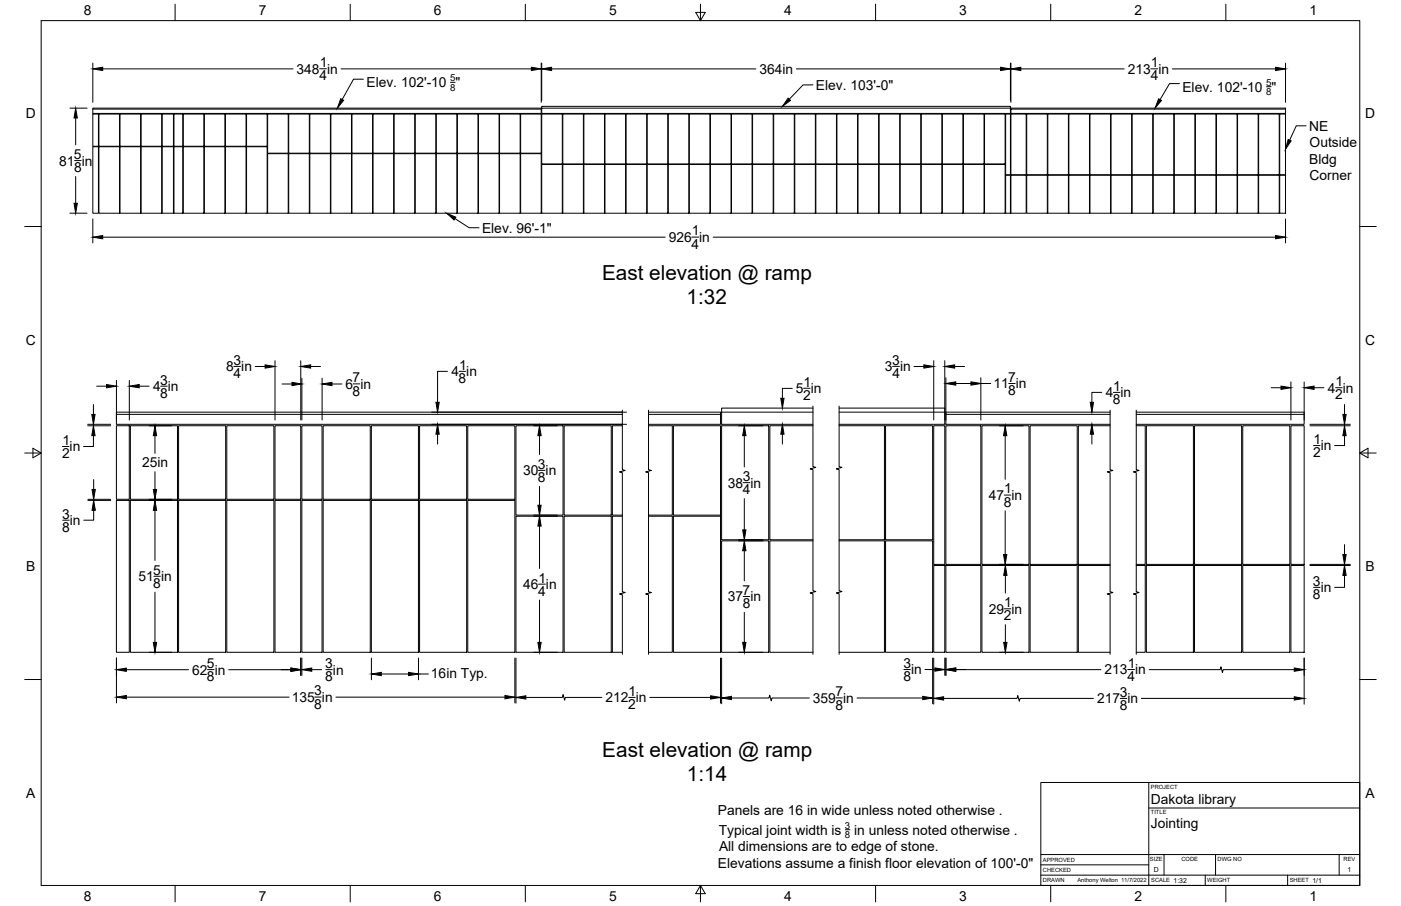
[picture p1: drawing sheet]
<svg xmlns="http://www.w3.org/2000/svg" width="864mm" height="559mm" viewBox="0 0 864 559" stroke-linecap="round" stroke-linejoin="round" font-family="sans-serif">
<!-- layer: Visible -->
<g fill="none" stroke="#000" stroke-width=".62">
<path d="M57 67h277h-277v3h277v-3M57 70h4v20h-4zM61 70h13v20h-13zM74 70h13v20h-13zM87 70h13v20h-13zM100 70h7v20h-7zM107 70h6v20h-6zM113 70h13v20h-13zM126 70h13v20h-13zM139 70h13v20h-13zM152 70h13v20h-13zM165 70h13v24h-13z"/>
<path d="M178 70h13v24h-13zM191 70h13v24h-13zM204 70h13v24h-13zM217 70h13v24h-13zM230 70h13v24h-13zM243 70h13v24h-13zM256 70h13v24h-13zM269 70h13v24h-13zM282 70h13v24h-13zM295 70h13v24h-13zM308 70h13v24h-13zM321 70h13v24h-13z"/>
<path d="M334 67h289v3h-289zM334 67v-1h289v1M334 70h13v31h-13zM347 70h13v31h-13zM360 70h13v31h-13zM373 70h13v31h-13zM386 70h13v31h-13zM399 70h13v31h-13zM412 70h13v31h-13zM425 70h13v31h-13zM438 70h13v31h-13zM451 70h13v31h-13z"/>
<path d="M464 70h13v31h-13zM477 70h13v31h-13zM490 70h13v31h-13zM503 70h13v31h-13zM516 70h13v31h-13zM529 70h13v31h-13zM542 70h13v31h-13zM555 70h13v31h-13zM568 70h13v31h-13zM581 70h13v31h-13zM594 70h13v31h-13zM607 70h13v31h-13z"/>
<path d="M620 70h3v38h-3zM623 67h169v3h-169zM623 70h10v38h-10zM623 67h169M633 70h13v38h-13zM646 70h13v38h-13zM659 70h13v38h-13zM672 70h13v38h-13zM685 70h13v38h-13zM698 70h13v38h-13zM711 70h13v38h-13zM724 70h13v38h-13z"/>
<path d="M737 70h13v38h-13zM750 70h13v38h-13zM763 70h13v38h-13zM776 70h13v38h-13zM789 70h3v38h-3zM57 91h4v41h-4zM61 91h13v41h-13zM74 91h13v41h-13zM87 91h13v41h-13zM100 91h7v41h-7zM107 91h6v41h-6zM113 91h13v41h-13z"/>
<path d="M126 91h13v41h-13zM139 91h13v41h-13zM152 91h13v41h-13zM165 95h13v37h-13zM178 95h13v37h-13zM191 95h13v37h-13zM204 95h13v37h-13zM217 95h13v37h-13zM230 95h13v37h-13zM243 95h13v37h-13zM256 95h13v37h-13zM269 95h13v37h-13z"/>
<path d="M282 95h13v37h-13zM295 95h13v37h-13zM308 95h13v37h-13zM321 95h13v37h-13zM334 101h13v31h-13zM347 101h13v31h-13zM360 101h13v31h-13zM373 101h13v31h-13zM386 101h13v31h-13zM399 101h13v31h-13zM412 101h13v31h-13zM425 101h13v31h-13z"/>
<path d="M438 101h13v31h-13zM451 101h13v31h-13zM464 101h13v31h-13zM477 101h13v31h-13zM490 101h13v31h-13zM503 101h13v31h-13zM516 101h13v31h-13zM529 101h13v31h-13zM542 101h13v31h-13zM555 101h13v31h-13zM568 101h13v31h-13zM581 101h13v31h-13z"/>
<path d="M594 101h13v31h-13zM607 101h13v31h-13zM620 108h3v24h-3zM623 108h10v24h-10zM633 108h13v24h-13zM646 108h13v24h-13zM659 108h13v24h-13zM672 108h13v24h-13zM685 108h13v24h-13zM698 108h13v24h-13zM711 108h13v24h-13zM724 108h13v24h-13z"/>
<path d="M737 108h13v24h-13zM750 108h13v24h-13zM763 108h13v24h-13zM776 108h13v24h-13zM789 108h3v24h-3zM72 256h312M384 254h-312v8h312M400 254h44v2h-44M444 256v6h-44M501 254h-56v8h56M501 252h-56v2M517 254h65v8h-65"/>
<path d="M517 252h65v2M684 256h-101v6h101M684 254h-101v2M700 256h104v6h-104M700 254h104v2M72 263h8v45h-8zM80 263h29v45h-29zM110 263h29v45h-29zM140 263h29v45h-29zM170 263h15v45h-15zM186 263h13v45h-13zM199 263h29v45h-29z"/>
<path d="M229 263h29v45h-29zM259 263h29v45h-29zM288 263h29v45h-29zM318 263h29v55h-29zM348 263h29v55h-29zM384 263h-7v55h7M400 263h14v55h-14M415 263h29v55h-29zM445 263h29v70h-29zM501 263h-26v70h26M517 263h28v70h-28M546 263h29v70h-29z"/>
<path d="M576 263h6v85h-6zM583 263h22v85h-22zM605 263h29v85h-29zM635 263h29v85h-29zM684 263h-19v85h19M700 263h6v85h-6M707 263h29v85h-29zM736 263h29v85h-29zM766 263h29v85h-29zM796 263h8v85h-8zM72 309h8v93h-8zM80 309h29v93h-29z"/>
<path d="M110 309h29v93h-29zM140 309h29v93h-29zM170 309h15v93h-15zM186 309h13v93h-13zM199 309h29v93h-29zM229 309h29v93h-29zM259 309h29v93h-29zM288 309h29v93h-29zM318 318h29v84h-29zM348 318h29v84h-29zM384 318h-7v84h7M400 318h14v84h-14"/>
<path d="M415 318h29v84h-29zM445 334h29v68h-29zM501 334h-26v68h26M517 334h28v68h-28M546 334h29v68h-29zM576 349h6v53h-6zM583 349h22v53h-22zM605 349h29v53h-29zM635 349h29v53h-29zM684 349h-19v53h19M700 349h6v53h-6M707 349h29v53h-29z"/>
<path d="M736 349h29v53h-29zM766 349h29v53h-29zM796 349h8v53h-8z"/>
</g>
<!-- layer: Border -->
<g fill="none" stroke="#000" stroke-width=".62">
<path d="M25 13h813v533h-813zM108 3v10M216 3v10M324 3v10M429 8h6l-3 5zM432 3v10M540 3v10M648 3v10M756 3v10M15 140h10M838 140h10M15 279h10"/>
<path d="M20 276l5 3-5 3zM838 279l5-3v6zM838 279h10M15 419h10M838 419h10M108 546v10M216 546v10M324 546v10M432 546l3 5h-6zM432 546v10M540 546v10M648 546v10"/>
<path d="M756 546v10"/>
</g>
<!-- layer: Titleblock -->
<path d="M642 483h196v63h-196zM708 498h130M708 483v63M642 540h196M642 533h66M642 527h196M718 527v13M743 540v6M749 527v13M794 540v6M825 527v13" fill="none" stroke="#000" stroke-width=".62"/>
<!-- layer: FD_Dimensions -->
<g fill="none" stroke="#000" stroke-width=".62">
<path d="M57 39v24M334 39v24M334 39v23M623 39v23M623 39v24M792 39v24M63 42h118M197 42h4M210 42h118M340 43h126M491 43h126M629 43h64"/>
<path d="M709 42h5M723 43h63M43 67h11M47 73v16M46 99h4M47 109v16M43 131h11M57 135v15M792 135v15M63 146h347M426 146h5M440 146h346"/>
<path d="M60 238h6M72 235v24M80 235v24M86 238h6M99 238h4M144 226h4M157 226h6M170 222v37M174 237h6M185 222v37M186 233v26M191 226h7"/>
<path d="M199 233v26M205 237h6M218 237h4M276 229h-6v19M283 229h4M488 240h-6v6M495 239h4M550 226h4M563 226h6M576 222v37M582 222v37M583 233v26"/>
<path d="M588 226h7M589 237h10M605 233v26M605 237h6M622 237h4M784 239h6M796 236v23M804 236v23M810 239h6M823 239h4M58 250v6M266 254h120"/>
<path d="M679 242h-6v6M686 242h4M829 250v6M38 275h5M54 263h14M54 262h14M58 269v6h-7M92 263h14M96 269v11M266 262h120M270 268v6M329 263h15"/>
<path d="M333 269v11M455 263h15M459 269v19M482 268v6M616 263h15M620 269v27M673 268v6M807 263h25M807 262h25M810 275h4M829 269v6h-6M58 296v6"/>
<path d="M96 291v11M332 290h4M333 300v12M458 298h4M54 308h14M54 309h14M58 315v6h-6M92 308h14M92 309h14M96 315v31M329 318h15M459 308v19"/>
<path d="M619 305h4M620 315v27M39 321h4M333 324v27M455 333h15M455 334h15M459 340v18M829 336v6M95 355h4M616 348h15M616 349h15M620 355v11"/>
<path d="M807 348h25M807 349h25M829 355v7h-6M96 365v31M332 360h4M333 370v26M458 368h4M459 378v18M619 375h4M810 362h4M620 385v11M72 406v28"/>
<path d="M78 413h38M92 402h14M128 413h4M141 413h38M185 406v11M186 406v11M192 413h6M201 413h4M229 406v13M235 416h17M258 406v13M258 416h6"/>
<path d="M317 406v28M318 406v28M329 402h15M444 406v28M445 406v28M455 402h15M557 413h4M570 413h6M575 406v28M576 406v28M582 406v11M583 406v11"/>
<path d="M589 413h90M616 402h15M695 413h4M708 413h44l1-2 1 4v-2h44M804 406v28M78 430h100M194 430h4M207 430h104M324 430h23v-2l1 4 1-2h22M388 430h4M401 430h37M451 431h23v-2l1 3 1-1h23"/>
<path d="M515 430h4M528 431h41M582 431h45v-2l1 4 1-2h45M691 431h4M704 431h94"/>
</g>
<g fill="#000" stroke="#000" stroke-width=".62">
<path d="M57 42l6-1v2zM328 41l6 1-6 1zM334 43l6-2v3zM617 41l6 2-6 1zM623 43l6-2v3zM786 41l6 2-6 1zM47 67l1 6h-2zM46 125h2l-1 6zM57 146l6-1v2zM786 145l6 1-6 1zM66 237l6 1-6 1zM80 238l6-1v2z"/>
<path d="M163 225l7 1-7 1zM180 236l6 1-6 1zM185 226l6-1v2zM199 237l6-1v2zM569 225l7 1-7 1zM582 226l6-1v2zM583 237l6-1v2zM599 236l6 1-6 1zM790 238l6 1-6 1zM804 239l6-1v2zM57 256h2l-1 6zM269 248h2l-1 6z"/>
<path d="M481 246h2l-1 6zM672 248h2l-1 6zM828 256h2l-1 6zM58 263l1 6h-2zM96 263l1 6h-2zM270 262l1 6h-2zM333 263l1 6h-2zM459 263l1 6h-2zM482 262l1 6h-2zM620 263l1 6h-2zM673 262l1 6h-2zM829 263l1 6h-2z"/>
<path d="M57 302h2l-1 6zM58 309l1 6h-2zM95 302h2l-1 6zM96 309l1 6h-2zM332 312h2l-1 6zM333 318l1 6h-2zM458 327h2l-1 6zM459 334l1 6h-2zM619 342h2l-1 6zM620 349l1 6h-2zM828 342h2l-1 6zM829 349l1 6h-2z"/>
<path d="M95 396h2l-1 6zM332 396h2l-1 6zM458 396h2l-1 6zM619 396h2l-1 6zM72 413l6-1v2zM179 412l6 1-6 1zM186 413l6-1v2zM229 416l6-1v2zM252 415l6 1-6 1zM576 412l6 1-6 1zM583 413l6-1v2zM798 412l6 1-6 1z"/>
<path d="M72 430l6-1v2zM311 429l6 1-6 1zM318 430l6-1v2zM438 429l6 1-6 1zM445 431l6-2v3zM569 429l6 2-6 1zM576 431l6-1v2zM798 430l6 1-6 1z"/>
</g>
<!-- layer: Break Lines -->
<path d="M384 253v37h1l-3 1 2 1v73h1l-3 1 2 1v37M400 253v37h2l-4 1 2 1v73h2l-4 1 2 1v37M501 250v38h2l-4 1 2 1v74l2 1-4 1h2v38M517 250v38h2l-3 1 1 1v74l2 1-3 1h1v38M684 253v37h2l-3 1 1 1v73h2l-3 1 1 1v37M700 253v37h2l-3 1 1 1v73h2l-3 1 1 1v37" fill="none" stroke="#000" stroke-width=".62"/>
<!-- layer: Leaders -->
<path d="M210 61l2 1-4 5zM486 61l1 1-5 4zM714 61l2 1-4 5zM794 86l2 1-4 5zM275 131l6 3-1 2z" fill="#000" stroke="#000" stroke-width=".62"/>
<path d="M224 49h-6l-7 12M278 51h3M501 52h-6l-8 9M727 52h-6l-6 9M781 53h3M805 78h-6l-4 8M280 135l9 5h6" fill="none" stroke="#000" stroke-width=".62"/>
<!-- layer: Notes -->
<path d="M521 512h3" fill="none" stroke="#000" stroke-width=".62"/>
<g font-size="12.8">
<text x="371" y="172">East elevation @ ramp</text>
<text x="423" y="188">1:32</text>
<text x="371" y="467">East elevation @ ramp</text>
<text x="423" y="482">1:14</text>
</g>
<g font-size="8.5">
<text x="52" y="9">8</text>
<text x="160" y="9">7</text>
<text x="267" y="9">6</text>
<text x="375" y="9">5</text>
<text x="483" y="9">4</text>
<text x="591" y="9">3</text>
<text x="699" y="9">2</text>
<text x="807" y="9">1</text>
<text x="197" y="41">1</text>
<text x="709" y="41">1</text>
<text x="183" y="45">348 in</text>
<text x="468" y="45">364in</text>
<text x="695" y="46">213 in</text>
<text x="197" y="50">4</text>
<text x="226" y="54">Elev. 102'-10 &quot;</text>
<text x="709" y="50">4</text>
<text x="503" y="55">Elev. 103'-0&quot;</text>
<text x="729" y="57">Elev. 102'-10 &quot;</text>
<text x="16" y="73">D</text>
<text x="841" y="73">D</text>
<text x="807" y="81">NE</text>
<text x="807" y="91">Outside</text>
<text x="46" y="98">5</text>
<text x="807" y="101">Bldg</text>
<text x="37" y="102">81 in</text>
<text x="46" y="106">8</text>
<text x="807" y="111">Corner</text>
<text x="297" y="143">Elev. 96'-1&quot;</text>
<text x="412" y="149">926 in</text>
<text x="426" y="145">1</text>
<text x="426" y="153">4</text>
<text x="16" y="213">C</text>
<text x="841" y="213">C</text>
<text x="144" y="225">3</text>
<text x="550" y="225">3</text>
<text x="139" y="229">8 in</text>
<text x="144" y="233">4</text>
<text x="278" y="232">4 in</text>
<text x="283" y="228">1</text>
<text x="545" y="229">3 in</text>
<text x="550" y="233">4</text>
<text x="99" y="237">3</text>
<text x="213" y="240">6 in</text>
<text x="217" y="236">7</text>
<text x="283" y="236">8</text>
<text x="495" y="238">1</text>
<text x="612" y="240">11 in</text>
<text x="621" y="236">7</text>
<text x="823" y="238">1</text>
<text x="94" y="241">4 in</text>
<text x="99" y="245">8</text>
<text x="217" y="244">8</text>
<text x="491" y="243">5 in</text>
<text x="621" y="244">8</text>
<text x="682" y="245">4 in</text>
<text x="686" y="241">1</text>
<text x="819" y="242">4 in</text>
<text x="495" y="247">2</text>
<text x="686" y="249">8</text>
<text x="823" y="246">2</text>
<text x="38" y="274">1</text>
<text x="810" y="274">1</text>
<text x="43" y="278">in</text>
<text x="809" y="282">2</text>
<text x="814" y="278">in</text>
<text x="38" y="283">2</text>
<text x="88" y="288">25in</text>
<text x="322" y="293">30 in</text>
<text x="332" y="289">3</text>
<text x="332" y="297">8</text>
<text x="458" y="297">3</text>
<text x="449" y="301">38 in</text>
<text x="458" y="305">4</text>
<text x="619" y="304">1</text>
<text x="610" y="308">47 in</text>
<text x="619" y="313">8</text>
<text x="38" y="320">3</text>
<text x="43" y="324">in</text>
<text x="38" y="328">8</text>
<text x="16" y="352">B</text>
<text x="842" y="352">B</text>
<text x="85" y="358">51 in</text>
<text x="94" y="354">5</text>
<text x="332" y="359">1</text>
<text x="95" y="363">8</text>
<text x="322" y="363">46 in</text>
<text x="809" y="361">3</text>
<text x="814" y="365">in</text>
<text x="332" y="367">4</text>
<text x="449" y="371">37 in</text>
<text x="458" y="367">7</text>
<text x="809" y="370">8</text>
<text x="458" y="375">8</text>
<text x="619" y="374">1</text>
<text x="610" y="379">29 in</text>
<text x="619" y="383">2</text>
<text x="128" y="412">5</text>
<text x="200" y="412">3</text>
<text x="557" y="412">3</text>
<text x="695" y="412">1</text>
<text x="118" y="416">62 in</text>
<text x="205" y="416">in</text>
<text x="266" y="418">16in Typ.</text>
<text x="562" y="416">in</text>
<text x="681" y="416">213 in</text>
<text x="128" y="420">8</text>
<text x="200" y="420">8</text>
<text x="557" y="420">8</text>
<text x="695" y="420">4</text>
<text x="194" y="429">3</text>
<text x="387" y="429">1</text>
<text x="515" y="429">7</text>
<text x="690" y="430">3</text>
<text x="180" y="433">135 in</text>
<text x="194" y="437">8</text>
<text x="373" y="433">212 in</text>
<text x="387" y="437">2</text>
<text x="501" y="433">359 in</text>
<text x="515" y="438">8</text>
<text x="676" y="434">217 in</text>
<text x="690" y="438">8</text>
<text x="16" y="492">A</text>
<text x="709" y="496">Dakota library</text>
<text x="842" y="492">A</text>
<text x="443" y="503">Panels are 16 in wide unless noted otherwise .</text>
<text x="443" y="515">Typical joint width is</text>
<text x="527" y="515">in unless noted otherwise .</text>
<text x="709" y="511">Jointing</text>
<text x="443" y="525">All dimensions are to edge of stone.</text>
<text x="443" y="535">Elevations assume a finish floor elevation of 100'-0&quot;</text>
<text x="52" y="555">8</text>
<text x="160" y="555">7</text>
<text x="267" y="555">6</text>
<text x="375" y="555">5</text>
<text x="483" y="556">4</text>
<text x="591" y="555">3</text>
<text x="699" y="556">2</text>
<text x="807" y="556">1</text>
</g>
<g font-size="6">
<text x="277" y="50">5</text>
<text x="780" y="53">5</text>
<text x="277" y="56">8</text>
<text x="780" y="59">8</text>
<text x="521" y="511">3</text>
<text x="521" y="517">8</text>
</g>
<g font-size="4.3">
<text x="711" y="538">D</text>
<text x="831" y="538">1</text>
<text x="723" y="544">1:32</text>
<text x="809" y="544">1/1</text>
</g>
<g font-size="3.5">
<text x="709" y="486">PROJECT</text>
<text x="709" y="502">TITLE</text>
<text x="643" y="532">APPROVED</text>
<text x="709" y="531">SIZE</text>
<text x="728" y="531">CODE</text>
<text x="751" y="531">DWG NO</text>
<text x="828" y="531">REV</text>
<text x="643" y="538">CHECKED</text>
<text x="643" y="544">DRAWN</text>
<text x="664" y="544">Anthony Welton 11/7/2022</text>
<text x="710" y="544">SCALE</text>
<text x="744" y="544">WEIGHT</text>
<text x="795" y="544">SHEET</text>
</g>
</svg>
